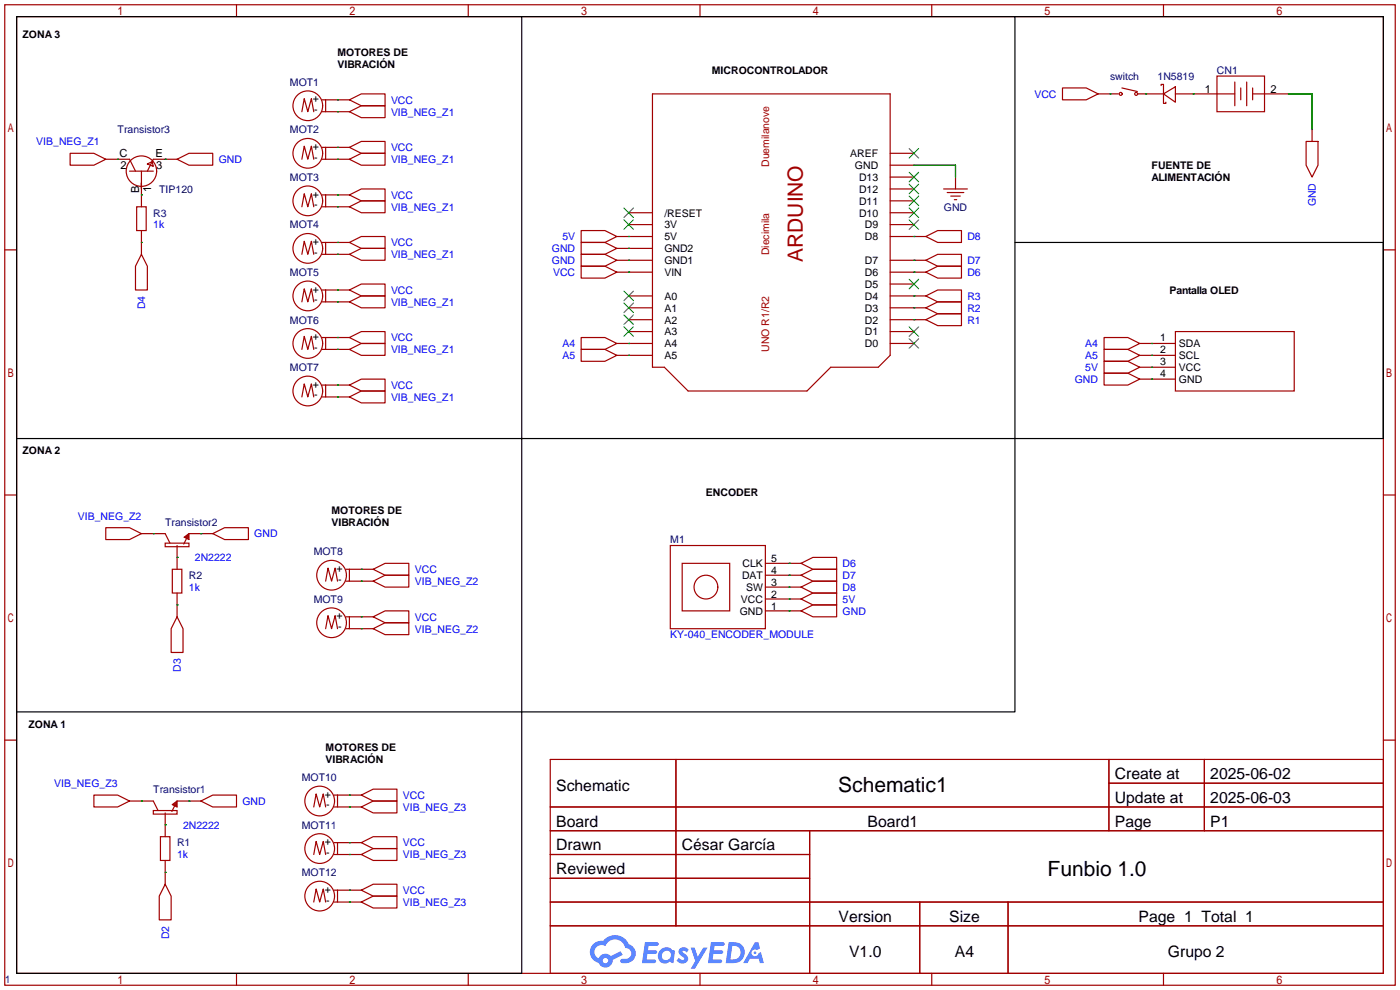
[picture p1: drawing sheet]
<svg xmlns="http://www.w3.org/2000/svg" width="299mm" height="212mm" viewBox="0 0 299 212" stroke-linecap="round" stroke-linejoin="round" font-family="sans-serif">
<g fill="none" stroke="#a10000" stroke-width=".25">
<path d="M1 1h297.2v209.6h-297.2zM3.6 3.6h292.1v204.4h-292.1zM50.5 1v2.6M100.1 1v2.6M149.6 1v2.6M199.1 1v2.6M248.7 1v2.6M1 53.4h2.6M295.7 53.4h2.5M1 105.8h2.6M295.7 105.8h2.5M1 158.2h2.6"/>
<path d="M295.7 158.2h2.5M117.6 162.3h178.1v45.7h-178.1zM117.6 172.5h178.1M117.6 177.5h178.1M144.5 162.3v35.6M173 177.5v30.5M237 162.3v15.2M237 167.4h58.7M257.4 162.3v15.2M117.6 182.6h55.4M117.6 192.8h178.1M117.6 187.7h55.4"/>
<path d="M117.6 197.9h178.1M196.6 192.8v15.2M215.4 192.8v15.2M50.5 208v2.6M100.1 208v2.6M149.6 208v2.6M199.1 208v2.6M248.7 208v2.6"/>
</g>
<g fill="#5487ff">
<path d="M145.3 202.7a1.3 1.3 0 0 1 1.9 .3l-.4 .6a.54 .54 0 0 0-.9-.2l.1 .2a1.34 1.34 0 0 1 .9 1.8 1.47 1.47 0 0 1-2.3-.1l.5-.6 .8 .5a.31 .31 0 0 0 .4-.3 .31 .31 0 0 0-.3-.4 1.12 1.12 0 0 1-.7-1.8z"/>
<path d="M147.6 202.5h.9l.6 2 1.2-2h.9l-2.7 4.6h-.9l1-1.7z"/>
<path d="M137.8 201.4h1.7a1.31 1.31 0 0 1 1.2 .2 .4 .4 0 0 1-.3 .5l-1.8 .1-.1 .9h1.6a.4 .4 0 0 1 .4 .4 .4 .4 0 0 1-.5 .4h-1.6l-.2 1.2h1.4a.46 .46 0 0 1 .5 0 .46 .46 0 0 1 .1 .5l-.4 .2h-2.6z"/>
<path d="M151.9 201.4h1.7a1.32 1.32 0 0 1 1.2 .2 .39 .39 0 0 1-.3 .5l-1.8 .1-.1 .9h1.6a.4 .4 0 0 1 .4 .4 .4 .4 0 0 1-.4 .4h-1.7l-.2 1.2h1.4a.46 .46 0 0 1 .5 0 .46 .46 0 0 1 .1 .5l-.4 .2h-2.6z"/>
<path d="M161.3 201.4h.8l.3 1.3-.6 .4a.75 .75 0 0 0-1.1 .3 .75 .75 0 0 0 .5 1 .75 .75 0 0 0 .9-.7l.5-.2 .6 2.3h-.8l-.3-.9h-1.8l-.5 .9h-1z"/>
<path d="M155.7 201.4l-.6 4.4h1.5a2.27 2.27 0 0 0 2.6-2.2 2.27 2.27 0 0 0-2.7-2.2zM156.5 202.1a1.5 1.5 0 0 1 1.8 1.6 1.5 1.5 0 0 1-1.9 1.4h-.3z"/>
<path d="M141.2 203a1.6 1.6 0 0 0-.3 2.3 1.6 1.6 0 0 0 2.3 .2l.7 .3 .3-2.4-.1-.3-.5-.1a1.58 1.58 0 0 0-2.4 0zM141.8 203.5a.98 .98 0 0 1 1.6 .4 .98 .98 0 0 1-1.1 1.3 .94 .94 0 0 1-.9-.7 .94 .94 0 0 1 .4-1z"/>
<path d="M126.8 201.8a2.37 2.37 0 0 0 1.1 4 1.54 1.54 0 0 0 1.8 1 1.54 1.54 0 0 0 1.2-1.6l2.2-1.1-.5-.8-2 1a1.57 1.57 0 0 0-2.7 .5 1.5 1.5 0 0 1-.7-2.1 1.5 1.5 0 0 1 2.2-.5 2.23 2.23 0 0 1 2.3-1.4 2.23 2.23 0 0 1 2 1.8 1.16 1.16 0 0 1 1.2 1.1 1.16 1.16 0 0 1-1.1 1.2h-.7a.47 .47 0 0 0-.5 .4 .47 .47 0 0 0 .4 .5 2.17 2.17 0 0 0 2.5-.9 2.17 2.17 0 0 0-.3-2.7l-.8-.4a3.2 3.2 0 0 0-5.5-.7l-1.1 .1zM128.8 205.3a.6 .6 0 0 1 1.2 0 .6 .6 0 0 1-1.2 0z"/>
<circle cx="161.4" cy="203.6" r=".28"/>
</g>
<g fill="none" stroke="#a10000" stroke-width=".25">
<path d="M227.1 18.8h5.1l2.5 1.3-2.5 1.2h-5.1zM239.8 18.8l3.3 .8M248.2 18.3v-.3h.5v2.1M260.1 16.3h10.2v7.6h-10.2zM263.9 17.5v5.1M265.2 18.8v2.5M266.4 17.5v5.1M267.7 18.8v2.5M15 32.8h5.1l2.5 1.2-2.5 1.3h-5.1zM22.6 34h5.1l1.3 2.6M27.7 36.6h5.1M30.2 36.6v7.6"/>
<path d="M31.5 35.1l1-.6 .3 1.1zM37.8 34l2.6-1.2h5.1v2.5h-5.1zM37.8 34h-5l-1.3 2.6M64.5 23.9l.5-2.8 .8 2.8 .7-2.8 .6 2.8M64.5 34l.5-2.8 .8 2.8 .7-2.8 .6 2.8M68.8 21.3h5.9M68.8 31.5h5.9M69.6 21.3v2.6h-.8M69.6 31.5v2.5h-.8M69.6 34h5.1M69.6 23.9h5.1M74.7 21.3l2.5-1.2h5.1v2.5h-5.1z"/>
<path d="M74.7 23.9l2.5-1.3h5.1v2.5h-5.1zM74.7 31.5l2.5-1.3h5.1v2.6h-5.1zM74.7 34l2.5-1.2h5.1v2.5h-5.1zM139.4 20.1h50.8v55.8l-2.5 2.6h-10.2l-5 5.1h-25.4l-5.1-5.1h-2.6zM190.2 37.8h5.1M190.2 35.3h5.1M190.2 32.8h5.1M204.2 37.8v2.6M234.7 20.1h2.5M244.9 20.1h3.8M248.7 20.1v2h.5v-.3M248.7 20.1l2.5-1.6v3.3z"/>
<path d="M251.2 20.1h12.7M267.7 20.1h7.6M279.1 30.2h2.6v5.1l-1.3 2.5-1.3-2.5zM280.4 27.7v2.5M29.2 44.2h2v5.1h-2zM30.2 54.4l1.3 2.5v5.1h-2.5v-5.1zM30.2 49.3v5.1M64.5 44.2l.5-2.8 .8 2.8 .7-2.8 .6 2.8M64.5 54.4l.5-2.8 .8 2.8 .7-2.8 .6 2.8M68.8 41.7h5.9M68.8 51.8h5.9M69.6 41.7v2.5h-.8"/>
<path d="M69.6 51.8v2.6h-.8M69.6 44.2h5.1M69.6 54.4h5.1M74.7 41.7l2.5-1.3h5.1v2.5h-5.1zM74.7 44.2l2.5-1.3h5.1v2.6h-5.1zM74.7 51.8l2.5-1.3h5.1v2.6h-5.1zM74.7 54.4l2.5-1.3h5.1v2.5h-5.1zM124.2 56.9h5.1l2.5 1.3-2.5 1.2h-5.1zM124.2 49.3h5.1l2.5 1.2-2.5 1.3h-5.1zM124.2 54.4h5.1l2.5 1.2-2.5 1.3h-5.1zM124.2 51.8h5.1l2.5 1.3-2.5 1.3h-5.1zM131.8 58.2h7.6"/>
<path d="M131.8 55.6h7.6M131.8 50.5h7.6M131.8 53.1h7.6M134.4 48h5M134.4 45.5h5M190.2 58.2h7.7M190.2 55.6h7.7M190.2 50.5h7.7M190.2 48h5.1M190.2 45.5h5.1M190.2 42.9h5.1M190.2 40.4h5.1"/>
<path d="M197.9 58.2l2.5-1.3h5.1v2.5h-5.1zM197.9 55.6l2.5-1.2h5.1v2.5h-5.1zM197.9 50.5l2.5-1.2h5.1v2.5h-5.1zM201.7 40.4h5.1M202.4 41.1h3.6M203.2 41.9h2M204 42.7h.5M64.5 74.7l.5-2.8 .8 2.8 .7-2.8 .6 2.8M64.5 64.5l.5-2.8 .8 2.8 .7-2.8 .6 2.8M68.8 72.1h5.9M68.8 62h5.9M69.6 72.1v2.6h-.8"/>
<path d="M69.6 62v2.5h-.8M69.6 74.7h5.1M69.6 64.5h5.1M74.7 62l2.5-1.3h5.1v2.5h-5.1zM74.7 64.5l2.5-1.3h5.1v2.6h-5.1zM74.7 72.1l2.5-1.2h5.1v2.5h-5.1zM74.7 74.7l2.5-1.3h5.1v2.5h-5.1zM124.2 72.1h5.1l2.5 1.3-2.5 1.3h-5.1zM124.2 74.7h5.1l2.5 1.2-2.5 1.3h-5.1zM131.8 73.4h7.6M131.8 75.9h7.6M134.4 70.9h5"/>
<path d="M134.4 68.3h5M134.4 65.8h5M134.4 63.2h5M190.2 73.4h5.1M190.2 70.9h5.1M190.2 68.3h7.7M190.2 65.8h7.7M190.2 63.2h7.7M190.2 60.7h5.1M197.9 68.3l2.5-1.2h5.1v2.5h-5.1zM197.9 65.8l2.5-1.3h5.1v2.6h-5.1zM197.9 63.2l2.5-1.2h5.1v2.5h-5.1z"/>
<path d="M236 77.2h5l2.6 1.3-2.6 1.3h-5zM236 79.8h5l2.6 1.2-2.6 1.3h-5zM236 74.7h5l2.6 1.2-2.6 1.3h-5zM236 72.1h5l2.6 1.3-2.6 1.3h-5zM243.6 78.5h7.6M243.6 73.4h7.6M243.6 75.9h7.6M251.2 70.9h25.4v12.7h-25.4zM64.5 84.8l.5-2.8 .8 2.8 .7-2.8 .6 2.8M68.8 82.3h5.9M69.6 82.3v2.5h-.8M69.6 84.8h5.1"/>
<path d="M74.7 82.3l2.5-1.3h5.1v2.6h-5.1zM74.7 84.8l2.5-1.2h5.1v2.5h-5.1zM243.6 81h7.6M22.6 112.8h5.1l2.5 1.2-2.5 1.3h-5.1zM30.2 114h5.1l1 2.1M35.3 116.1h5.1v.7h-5.1zM37.8 116.6v5.1M39.4 114.8l1-.8v1.3zM39.9 114.8l.2-.1v.4l-.5-.3 .7-.5v.8M39.9 115l-.6 1.3M40.4 114h5.1M45.5 114l2.5-1.2h5.1v2.5h-5.1z"/>
<path d="M143.3 116.6h20.3v17.8h-20.3zM36.8 121.7h2.1v5h-2.1zM37.8 131.8l1.3 2.6v5h-2.5v-5zM37.8 126.7v5.1M69.6 124.2l.5-2.8 .8 2.8 .7-2.8 .5 2.8M69.6 134.4l.5-2.8 .8 2.8 .7-2.8 .5 2.8M73.9 121.7h5.9M73.9 131.8h5.9M74.7 121.7v2.5h-.8M74.7 131.8v2.6h-.8M74.7 124.2h5.1M74.7 134.4h5.1"/>
<path d="M79.8 121.7l2.5-1.3h5.1v2.5h-5.1zM79.8 124.2l2.5-1.3h5.1v2.6h-5.1zM79.8 131.8l2.5-1.2h5.1v2.5h-5.1zM79.8 134.4l2.5-1.3h5.1v2.5h-5.1zM145.8 120.4h10.2v10.2h-10.2zM163.6 130.6h7.6M163.6 128h7.6M163.6 125.5h7.6M163.6 122.9h7.6M163.6 120.4h7.6M171.2 130.6l2.5-1.3h5.1v2.5h-5.1zM171.2 120.4l2.5-1.3h5.1v2.6h-5.1z"/>
<path d="M171.2 122.9l2.5-1.2h5.1v2.5h-5.1zM171.2 125.5l2.5-1.3h5.1v2.5h-5.1zM171.2 128l2.5-1.3h5.1v2.6h-5.1zM20.1 169.9h5l2.6 1.3-2.6 1.3h-5zM27.7 171.2h5.1l1 2M32.8 173.2h5v.8h-5zM34.3 178.8h2v5.1h-2zM35.3 173.7v5.1M36.8 172l1-.8v1.3zM37.3 172l.3-.2v.4l-.5-.2 .6-.5v.7M37.3 172.2l-.6 1.2M37.8 171.2h5.1"/>
<path d="M42.9 171.2l2.6-1.3h5v2.6h-5zM67.1 172.5l.5-2.8 .7 2.8 .8-2.8 .5 2.8M71.4 169.9h5.8M72.1 169.9v2.6h-.7M72.1 172.5h5.1M77.2 169.9l2.6-1.2h5v2.5h-5zM77.2 172.5l2.6-1.3h5v2.5h-5zM35.3 189l1.3 2.5v5.1h-2.6v-5.1zM35.3 183.9v5.1M67.1 182.6l.5-2.8 .7 2.8 .8-2.8 .5 2.8M67.1 192.8l.5-2.8 .7 2.8 .8-2.8 .5 2.8M71.4 180.1h5.8"/>
<path d="M71.4 190.2h5.8M72.1 180.1v2.5h-.7M72.1 190.2v2.6h-.7M72.1 182.6h5.1M72.1 192.8h5.1M77.2 180.1l2.6-1.3h5v2.6h-5zM77.2 182.6l2.6-1.2h5v2.5h-5zM77.2 190.2l2.6-1.2h5v2.5h-5zM77.2 192.8l2.6-1.3h5v2.6h-5z"/>
<circle cx="30.2" cy="36.6" r="3.3"/>
<circle cx="65.8" cy="32.8" r="3.2"/>
<circle cx="65.8" cy="22.6" r="3.2"/>
<circle cx="239.5" cy="20.1" r=".32"/>
<circle cx="242.8" cy="20.1" r=".32"/>
<circle cx="65.8" cy="53.1" r="3.2"/>
<circle cx="65.8" cy="42.9" r="3.2"/>
<circle cx="65.8" cy="73.4" r="3.2"/>
<circle cx="65.8" cy="63.2" r="3.2"/>
<circle cx="65.8" cy="83.6" r="3.2"/>
<circle cx="70.9" cy="133.1" r="3.2"/>
<circle cx="70.9" cy="122.9" r="3.2"/>
<circle cx="150.9" cy="125.5" r="2.54"/>
<circle cx="68.3" cy="171.2" r="3.2"/>
<circle cx="68.3" cy="181.4" r="3.2"/>
<circle cx="68.3" cy="191.5" r="3.2"/>
</g>
<g fill="none" stroke="#3c3" stroke-width=".25">
<path d="M194.3 39.4l2 2M194.3 36.8l2 2.1M194.3 31.8l2 2M196.3 39.4l-2 2M196.3 36.8l-2 2.1M196.3 31.8l-2 2M133.3 47l2.1 2M133.3 44.4l2.1 2.1M135.4 47l-2.1 2M135.4 44.4l-2.1 2.1M194.3 59.7l2 2M194.3 47l2 2"/>
<path d="M194.3 44.4l2 2.1M194.3 41.9l2 2M196.3 59.7l-2 2M196.3 47l-2 2M196.3 44.4l-2 2.1M196.3 41.9l-2 2M133.3 69.8l2.1 2.1M133.3 67.3l2.1 2M133.3 64.8l2.1 2M133.3 62.2l2.1 2.1M135.4 69.8l-2.1 2.1M135.4 67.3l-2.1 2"/>
<path d="M135.4 64.8l-2.1 2M135.4 62.2l-2.1 2.1M194.3 72.4l2 2M194.3 69.8l2 2.1M196.3 72.4l-2 2M196.3 69.8l-2 2.1"/>
</g>
<g fill="none" stroke="#008700" stroke-width=".25">
<path d="M25.1 34h.1M35.3 34h.1M72.1 23.9h.1M72.1 21.3h.1M72.1 34h.1M72.1 31.5h.1M195.3 35.3h8.9v2.5M237.2 20.1h.1M244.9 20.1h.1M255 20.1h.1M275.3 20.1h5.1v7.6M30.2 41.7h.1"/>
<path d="M30.2 51.8h.1M72.1 44.2h.1M72.1 41.7h.1M72.1 54.4h.1M72.1 51.8h.1M134.4 58.2h.1M134.4 50.5h.1M134.4 55.6h.1M134.4 53.1h.1M195.3 58.2h.1M195.3 50.5h.1M195.3 55.6h.1"/>
<path d="M72.1 64.5h.1M72.1 62h.1M72.1 74.7h.1M72.1 72.1h.1M134.4 73.4h.1M134.4 75.9h.1M195.3 63.2h.1M195.3 65.8h.1M195.3 68.3h.1M246.1 78.5h.1M246.1 75.9h.1M246.1 73.4h.1"/>
<path d="M72.1 84.8h.1M72.1 82.3h.1M246.1 81h.1M32.8 114h.1M37.8 119.1h.1M42.9 114h.1M37.8 129.3h.1M77.2 124.2h.1M77.2 121.7h.1M77.2 134.4h.1M77.2 131.8h.1M168.7 130.6h.1"/>
<path d="M168.7 128h.1M168.7 125.5h.1M168.7 122.9h.1M168.7 120.4h.1M30.2 171.2h.1M35.3 176.3h.1M40.4 171.2h.1M74.7 172.5h.1M74.7 169.9h.1M35.3 186.4h.1M74.7 192.8h.1M74.7 190.2h.1"/>
<path d="M74.7 182.6h.1M74.7 180.1h.1"/>
</g>
<path d="M237.2 20.1h1.8M243.1 20.1h1.8" fill="none" stroke="#870000" stroke-width=".25"/>
<path d="M111.5 3.6h105.4v90.1h-105.4v-90.1h-107.9v204.4h107.9v-55.9h-107.9M216.9 3.6h78.8v90.1v-41.9h-78.8M3.6 93.7h107.9v58.4h105.4v-58.4h78.8" fill="none" stroke="#000" stroke-width=".25"/>
<text font-size="4.5" fill="#a00000" x="171.6" y="56" transform="rotate(-90 171.6 56)">ARDUINO</text>
<g font-size="4.5">
<text x="179.2" y="169.4">Schematic1</text>
<text x="223.9" y="187.1">Funbio 1.0</text>
</g>
<g font-size="3.4">
<text x="238.3" y="166.5">Create at</text>
<text x="258.7" y="166.5">2025-06-02</text>
<text x="118.9" y="169">Schematic</text>
<text x="238.3" y="171.6">Update at</text>
<text x="258.7" y="171.6">2025-06-03</text>
<text x="118.9" y="176.6">Board</text>
<text x="185.4" y="176.6">Board1</text>
<text x="238.3" y="176.6">Page</text>
<text x="258.7" y="176.6">P1</text>
<text x="118.9" y="181.7">Drawn</text>
<text x="145.7" y="181.7">César García</text>
<text x="118.9" y="186.8">Reviewed</text>
<text x="179.2" y="197">Version</text>
<text x="202.9" y="197">Size</text>
<text x="243.3" y="197">Page 1 Total 1</text>
<text x="181.5" y="204.6">V1.0</text>
<text x="204.1" y="204.6">A4</text>
<text x="249.6" y="204.6">Grupo 2</text>
</g>
<g font-size="2.4">
<text x="257.5" y="19.8">1</text>
<text x="271.5" y="19.8">2</text>
<text x="25.6" y="33.6">C</text>
<text x="33.2" y="33.6">E</text>
<text x="25.8" y="36.1">2</text>
<text x="29.7" y="41.2" transform="rotate(-90 29.7 41.2)">B</text>
<text x="32.3" y="41" transform="rotate(-90 32.3 41)">1</text>
<text x="33.4" y="36.1">3</text>
</g>
<g font-size="2.2">
<text x="4.8" y="8.2">ZONA 3</text>
<text x="72.1" y="12">MOTORES DE</text>
<text x="72.1" y="14.5">VIBRACIÓN</text>
<text x="152.1" y="15.8">MICROCONTROLADOR</text>
<text x="66.9" y="21.9">+</text>
<text x="67.2" y="24.2">-</text>
<text x="66.9" y="32.1">+</text>
<text x="67.2" y="34.3">-</text>
<text x="181.7" y="33.6">AREF</text>
<text x="182.7" y="36.1">GND</text>
<text x="183.6" y="41.2">D12</text>
<text x="183.6" y="38.7">D13</text>
<text x="246.1" y="36.1">FUENTE DE</text>
<text x="246.1" y="38.7">ALIMENTACIÓN</text>
<text x="66.9" y="42.2">+</text>
<text x="67.2" y="44.5">-</text>
<text x="142" y="46.3">/RESET</text>
<text x="183.6" y="46.3">D10</text>
<text x="183.6" y="43.7">D11</text>
<text x="66.9" y="52.4">+</text>
<text x="142" y="53.9">GND2</text>
<text x="142" y="51.4">5V</text>
<text x="142" y="48.8">3V</text>
<text x="184.8" y="51.4">D8</text>
<text x="184.8" y="48.8">D9</text>
<text x="67.2" y="54.7">-</text>
<text x="142" y="59">VIN</text>
<text x="142" y="56.4">GND1</text>
<text x="184.8" y="59">D6</text>
<text x="184.8" y="56.4">D7</text>
<text x="66.9" y="62.5">+</text>
<text x="67.2" y="64.8">-</text>
<text x="142" y="64.1">A0</text>
<text x="184.8" y="64.1">D4</text>
<text x="184.8" y="61.5">D5</text>
<text x="249.9" y="62.8">Pantalla OLED</text>
<text x="142" y="71.7">A3</text>
<text x="142" y="69.1">A2</text>
<text x="142" y="66.6">A1</text>
<text x="184.8" y="71.7">D1</text>
<text x="184.8" y="69.1">D2</text>
<text x="184.8" y="66.6">D3</text>
<text x="66.9" y="72.7">+</text>
<text x="67.2" y="75">-</text>
<text x="142" y="76.8">A5</text>
<text x="142" y="74.2">A4</text>
<text x="184.8" y="74.2">D0</text>
<text x="247.9" y="73">1</text>
<text x="247.9" y="75.5">2</text>
<text x="252" y="74.2">SDA</text>
<text x="252" y="76.8">SCL</text>
<text x="66.9" y="82.9">+</text>
<text x="247.9" y="78">3</text>
<text x="247.9" y="80.6">4</text>
<text x="252" y="79.3">VCC</text>
<text x="252" y="81.8">GND</text>
<text x="67.2" y="85.1">-</text>
<text x="4.8" y="97.1">ZONA 2</text>
<text x="150.9" y="106">ENCODER</text>
<text x="70.9" y="109.8">MOTORES DE</text>
<text x="70.9" y="112.3">VIBRACIÓN</text>
<text x="71.9" y="122.2">+</text>
<text x="72.2" y="124.5">-</text>
<text x="158.6" y="123.7">DAT</text>
<text x="158.7" y="121.2">CLK</text>
<text x="164.8" y="125.3">3</text>
<text x="164.8" y="122.7">4</text>
<text x="164.8" y="120.2">5</text>
<text x="158.1" y="131.4">GND</text>
<text x="158.3" y="128.8">VCC</text>
<text x="159.5" y="126.3">SW</text>
<text x="164.8" y="130.3">1</text>
<text x="164.8" y="127.8">2</text>
<text x="71.9" y="132.4">+</text>
<text x="72.2" y="134.7">-</text>
<text x="6.1" y="155.5">ZONA 1</text>
<text x="69.6" y="160.6">MOTORES DE</text>
<text x="69.6" y="163.1">VIBRACIÓN</text>
<text x="69.4" y="170.5">+</text>
<text x="69.7" y="172.8">-</text>
<text x="69.4" y="180.7">+</text>
<text x="69.7" y="182.9">-</text>
<text x="69.4" y="190.8">+</text>
<text x="69.7" y="193.1">-</text>
</g>
<g font-size="2.2" fill="#000080">
<text x="237.2" y="17.1">switch</text>
<text x="247.4" y="17.1">1N5819</text>
<text x="260.1" y="15.8">CN1</text>
<text x="62" y="18.3">MOT1</text>
<text x="25.1" y="28.5">Transistor3</text>
<text x="62" y="28.5">MOT2</text>
<text x="34" y="41.2">TIP120</text>
<text x="62" y="38.7">MOT3</text>
<text x="32.8" y="46.3">R3</text>
<text x="201.7" y="45">GND</text>
<text x="62" y="48.8">MOT4</text>
<text x="62" y="59">MOT5</text>
<text x="62" y="69.1">MOT6</text>
<text x="62" y="79.3">MOT7</text>
<text x="35.3" y="112.3">Transistor2</text>
<text x="67.1" y="118.7">MOT8</text>
<text x="143.3" y="116.1">M1</text>
<text x="40.4" y="123.8">R2</text>
<text x="67.1" y="128.8">MOT9</text>
<text x="64.5" y="166.9">MOT10</text>
<text x="32.8" y="169.5">Transistor1</text>
<text x="64.5" y="177.1">MOT11</text>
<text x="37.8" y="180.9">R1</text>
<text x="64.5" y="187.3">MOT12</text>
<text x="1" y="210.1">1</text>
</g>
<g font-size="2.2" fill="#00f">
<text x="83.6" y="22.2">VCC</text>
<text x="221.1" y="20.9">VCC</text>
<text x="83.6" y="24.7">VIB_NEG_Z1</text>
<text x="7.8" y="31">VIB_NEG_Z1</text>
<text x="46.7" y="34.9">GND</text>
<text x="83.6" y="32.3">VCC</text>
<text x="83.6" y="34.9">VIB_NEG_Z1</text>
<text x="83.6" y="42.5">VCC</text>
<text x="83.6" y="45">VIB_NEG_Z1</text>
<text x="281.2" y="44.1" transform="rotate(-90 281.2 44.1)">GND</text>
<text x="32.8" y="48.8">1k</text>
<text x="83.6" y="52.6">VCC</text>
<text x="118" y="53.9">GND</text>
<text x="120.2" y="51.4">5V</text>
<text x="206.8" y="51.4">D8</text>
<text x="83.6" y="55.2">VIB_NEG_Z1</text>
<text x="118" y="56.4">GND</text>
<text x="118.2" y="59">VCC</text>
<text x="206.8" y="59">D6</text>
<text x="206.8" y="56.4">D7</text>
<text x="83.6" y="62.8">VCC</text>
<text x="83.6" y="65.3">VIB_NEG_Z1</text>
<text x="206.8" y="64.1">R3</text>
<text x="31" y="66.1" transform="rotate(-90 31 66.1)">D4</text>
<text x="206.8" y="69.1">R1</text>
<text x="206.8" y="66.6">R2</text>
<text x="83.6" y="73">VCC</text>
<text x="83.6" y="75.5">VIB_NEG_Z1</text>
<text x="120.2" y="74.2">A4</text>
<text x="120.2" y="76.8">A5</text>
<text x="232" y="76.8">A5</text>
<text x="232" y="74.2">A4</text>
<text x="83.6" y="83.1">VCC</text>
<text x="229.7" y="81.8">GND</text>
<text x="232" y="79.3">5V</text>
<text x="83.6" y="85.7">VIB_NEG_Z1</text>
<text x="16.6" y="111.1">VIB_NEG_Z2</text>
<text x="41.7" y="119.9">2N2222</text>
<text x="54.4" y="114.9">GND</text>
<text x="88.6" y="122.5">VCC</text>
<text x="88.6" y="125">VIB_NEG_Z2</text>
<text x="180.1" y="121.2">D6</text>
<text x="180.1" y="123.8">D7</text>
<text x="40.4" y="126.3">1k</text>
<text x="180.1" y="131.4">GND</text>
<text x="180.1" y="126.3">D8</text>
<text x="180.1" y="128.8">5V</text>
<text x="88.6" y="132.6">VCC</text>
<text x="88.6" y="135.2">VIB_NEG_Z2</text>
<text x="143.3" y="136.5">KY-040_ENCODER_MODULE</text>
<text x="38.7" y="143.6" transform="rotate(-90 38.7 143.6)">D3</text>
<text x="11.6" y="168.2">VIB_NEG_Z3</text>
<text x="51.8" y="172">GND</text>
<text x="86.1" y="170.7">VCC</text>
<text x="86.1" y="173.3">VIB_NEG_Z3</text>
<text x="39.1" y="177.1">2N2222</text>
<text x="37.8" y="183.4">1k</text>
<text x="86.1" y="180.9">VCC</text>
<text x="86.1" y="183.4">VIB_NEG_Z3</text>
<text x="86.1" y="191.1">VCC</text>
<text x="86.1" y="193.6">VIB_NEG_Z3</text>
<text x="36.1" y="200.7" transform="rotate(-90 36.1 200.7)">D2</text>
</g>
<g font-size="2.2" fill="#a00000">
<text x="164.4" y="35.7" transform="rotate(-90 164.4 35.7)">Duemilanove</text>
<text x="164.4" y="54.6" transform="rotate(-90 164.4 54.6)">Diecimila</text>
<text x="164.4" y="75.2" transform="rotate(-90 164.4 75.2)">UNO R1/R2</text>
</g>
</svg>
